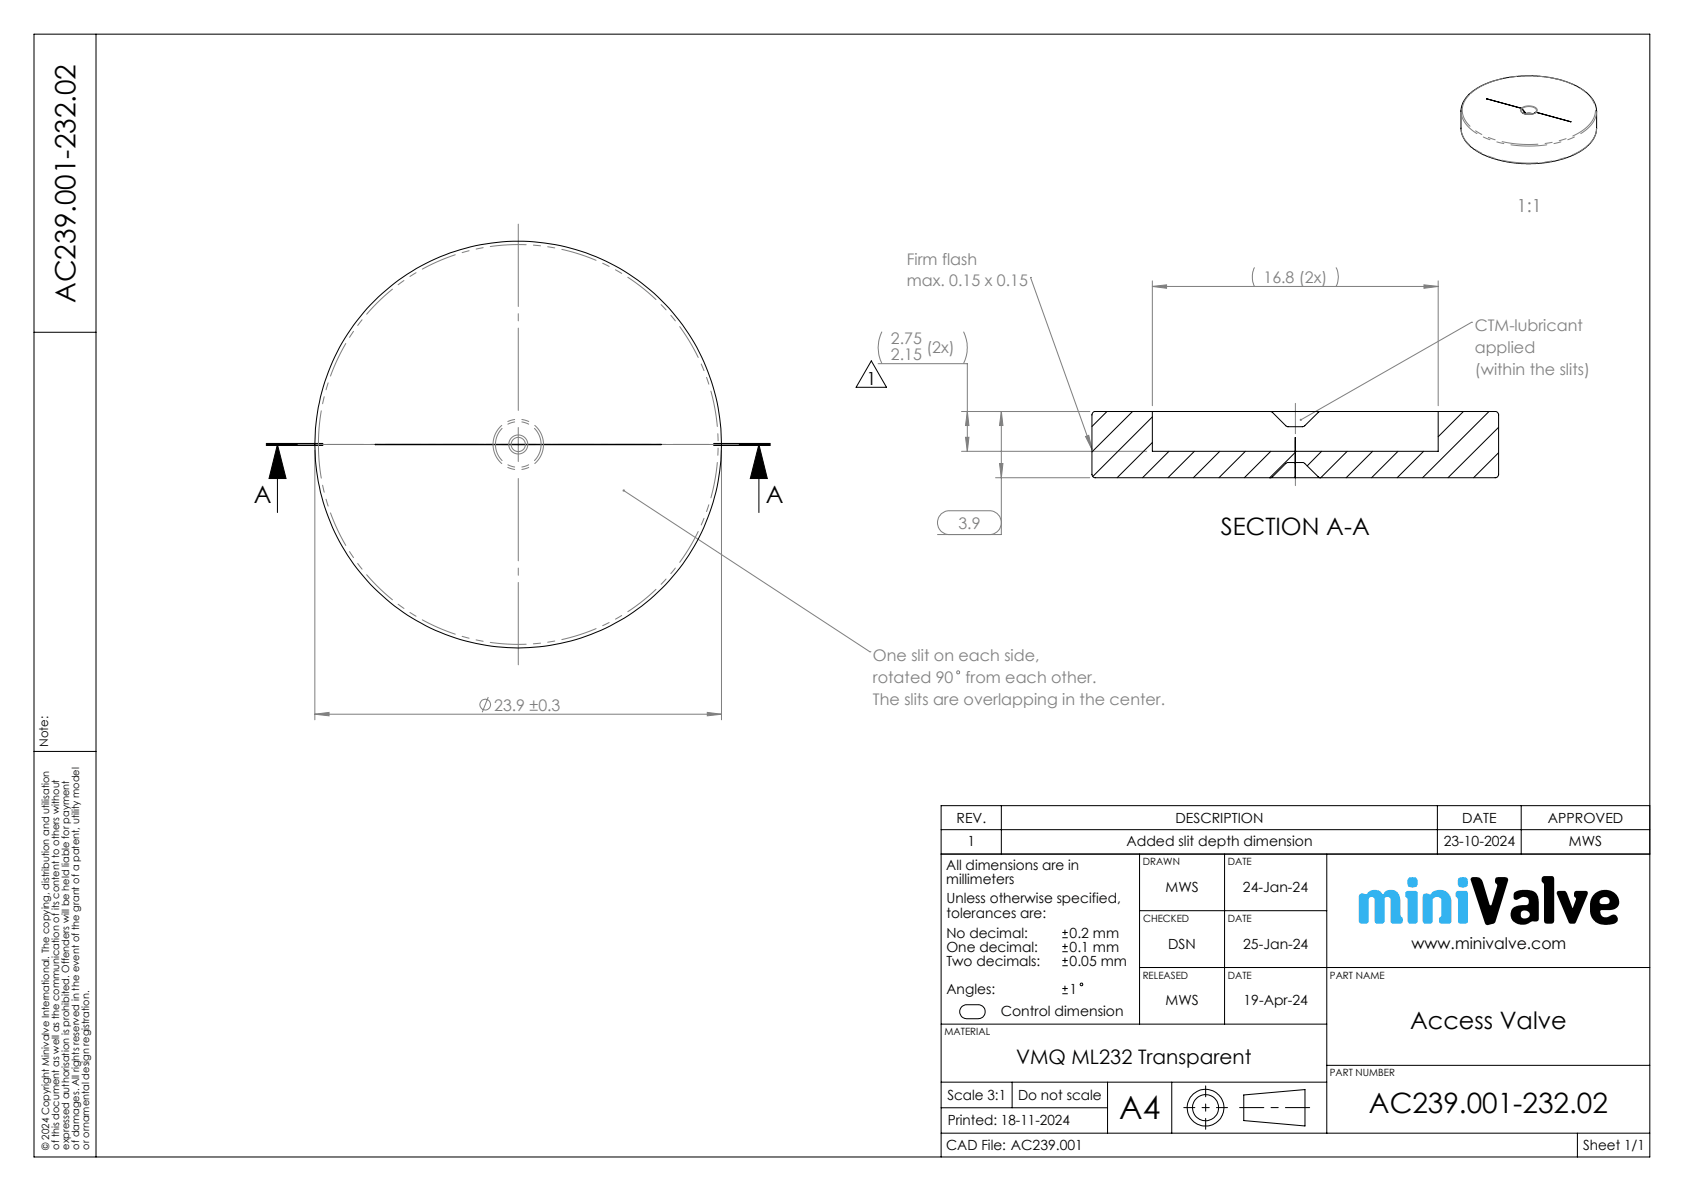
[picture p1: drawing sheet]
<svg xmlns="http://www.w3.org/2000/svg" width="297mm" height="210mm" viewBox="0 0 297 210" stroke-linecap="round" stroke-linejoin="round" font-family="sans-serif">
<g fill="none" stroke="#000" stroke-width=".18">
<path d="M6 6h285v198h-285zM16.9 6v198M6 58.6h10.9M6 132.5h10.9M201 150.6v30M216 150.6v30M234 150.6v49.2M291 150.6h-125v53.4M169.6 177.5l.7-.3h2.2a1.23 1.23 0 0 1 1.2 1.2 1.23 1.23 0 0 1-1.2 1.2h-2a1.26 1.26 0 0 1-1.1-.7 1.26 1.26 0 0 1 .2-1.4zM201 170.6h90M201 160.6h33M166 199.8h125"/>
<path d="M166 190.8h68M166 180.6h68M166 195.3h29.3M178.5 190.8v4.5M195.3 190.8v9M206.7 190.8v9M219.4 193.1l10.8-1v6.4l-10.8-.9zM234 187.8h57M278.2 199.8v4.2"/>
<circle cx="212.6" cy="195.3" r="2.29"/>
<circle cx="212.6" cy="195.3" r="3.2"/>
</g>
<path d="M212.6 191.5v7.6M216.5 195.3h-7.7" fill="none" stroke="#000" stroke-width=".18" stroke-dasharray="15.2 1.3 1.3 1.3" stroke-dashoffset="13.3"/>
<path d="M218.6 195.3h12.4" fill="none" stroke="#000" stroke-width=".18" stroke-dasharray="15.2 1.3 1.3 1.3" stroke-dashoffset="11"/>
<path d="M281 157.9a2.55 2.55 0 0 1 2.8-.9 2.55 2.55 0 0 1 1.8 2.3l-.3 .6a1.82 1.82 0 0 1-1.5 .6h-1.2a.39 .39 0 0 0-.4 .2 .39 .39 0 0 0 .1 .4l.3 .5 .4 .1h.6l1-.5 .4 .2 .3 .5v.5l-.4 .4-.7 .2a2.84 2.84 0 0 1-3.7-1.9v-2.1zM282.3 158.5l-.2 .2v.5l.2 .1 1.1 .1 .4-.2v-.6l-.2-.3-.7-.1zM274.6 157.2l.3-.1h1.1l.2 .1 1.2 2.9 .6-1.5-.1-.3-.3-.3 .1-.7 .3-.2h1.7a.41 .41 0 0 1 .3 .6l-2.1 5-.2 .2h-.7l-.4-.3-2-5zM272 154.6l.3-.1h1.5l.3 .2v7.7l-.1 .3-.4 .2-1-.1-.3-.4v-6.5l-.4-.5zM267.1 157.4l.7-.4 .9-.1a2.3 2.3 0 0 1 2.4 1l.3 1.1v3.2l-.4 .3-.8-.1-.5 .3a2.17 2.17 0 0 1-3.3-1.2l.1-.6a1.46 1.46 0 0 1 1.5-1.2l1.5-.2 .1-.3v-.6l-.4-.4-.6-.1-.9 .5h-.5l-.3-.2v-.7zM268.4 160.7l-.2 .3v.5l.2 .3 .8 .1 .5-.3 .1-.6-.3-.3-.5-.2zM259.5 154.7l.9-.1a1.19 1.19 0 0 1 1.1 1l1.2 4h.3l1.1-3.4v-.2l-.4-.3 .1-.9 .4-.2h1.3l.3 .2 .2 .3-2.3 7.5-.3 .3-.9 .2-.4-.1-.2-.2-2.5-7.6z" fill-rule="evenodd" fill="#000"/>
<path d="M257.2 154.9l.6-.3 .9 .2 .2 .6-.2 .9-.5 .2-.8-.1-.3-.4zM256.9 157.2l.2-.1h1.5l.3 .3v5.1l-.3 .3-1 .1-.5-.4v-3.9l-.4-.6v-.5zM251.1 157.7l.3-.2 .9 .1a2.04 2.04 0 0 1 2.4-.6 2.04 2.04 0 0 1 1.3 2v3.5l-.1 .2-.3 .2h-1.4l-.3-.2-.1-.8 .4-.5v-2.8l-.2-.3-.7-.2-.6 .5-.1 4.1-.4 .2-1-.1-.3-.4v-4.3zM247.9 157.3l.3-.2h1.5l.3 .3v5.1l-.3 .3h-1.1l-.4-.4v-3.9l-.4-.5zM239.7 157.8l.4-.3 .7 .1a.65 .65 0 0 0 .6-.4 1.68 1.68 0 0 1 2.5 .4h.2a1.58 1.58 0 0 1 2.6 0l.3 1v2.8l.4 .6v.6l-.3 .2-1.4 .1-.4-.3v-4.1l-.4-.3h-.4a.32 .32 0 0 0-.3 .4l-.1 4.1-.4 .2h-.8l-.4-.2-.1-4.3-.3-.2-.3-.1-.4 .3-.1 4.3-.4 .2h-.8l-.5-.4zM248.4 154.9l.6-.3 .6 .1 .3 .2 .1 .3-.1 1-.6 .3-.9-.2-.2-.5z" fill-rule="evenodd" fill="#33b3f0"/>
<g fill="none" stroke="#808080" stroke-width=".18">
<path d="M155.5 58.5a6.3 6.3 0 0 0 0 5.6M169.9 58.5a6.3 6.3 0 0 1 0 5.6M181.8 48.9h.1M181.8 48.9l10.8 30.3M203.2 50.5l2.5-.3v.6zM203.2 49.5v22M203.2 50.5h50.4M221.3 47.2a3.8 3.8 0 0 0 0 3.3M235.6 47.2a3.5 3.5 0 0 1 0 3.3M251.1 50.2l2.5 .3-2.5 .3zM253.6 49.5v22M259.5 56.8h.1"/>
<path d="M259.5 56.8l-30.1 17.2M55.5 79.4v47.5M88.4 78.4h6M91.4 75.4v6M127.2 79.4v47.5M154.9 64.1h15.7v15.5M169.6 72.6h22.6M169.6 79.6h32.6M170.3 77.1h.6l-.3 2.5zM170.6 72.6l.3 2.4h-.6zM176.6 72.6l.3 2.4h-.6zM176.6 72.6v21.7h-11.3"/>
<path d="M191.5 77l.5-.2 .6 2.4zM110 86.5l43.4 28.4M167.5 94.3a2.1 2.1 0 0 1-2.2-2.1 2.1 2.1 0 0 1 2.2-2.1h7a2.1 2.1 0 0 1 2.1 2.1 2.1 2.1 0 0 1-2.1 2.1M175.6 84.2h16.6M176.3 81.7h.6l-.3 2.5zM153.4 114.9h.1M55.5 125.9l2.5-.3v.6zM55.5 125.9h71.7M86.1 122.9l-1 2.7M124.7 125.6l2.5 .3-2.5 .3z"/>
<circle cx="169" cy="118.6" r=".28"/>
<circle cx="85.6" cy="124.2" r=".95"/>
</g>
<g fill="none" stroke="#000" stroke-width=".18">
<path d="M47 78.6h10zM47 78.4h10M47 78.2h10M48.9 78.4l1.5 6h-3zM48.9 78.4v12M125.9 78.4h10M125.9 78.2h10M125.9 78.6h10M133.8 78.4l1.5 6h-3zM133.8 78.4v12M153.7 63.6l2.7 4.7h-5.4zM166 142.1h125v8.5h-125z"/>
<path d="M166 146.3h125M176.6 142.1v8.5M253.5 142.1v8.5M268.3 142.1v8.5M187.4 165.3h.9M187.4 164.4h.9M187.4 167.8h.9M187.4 166.9h.9M187.4 170.3h.9M187.4 169.4h.9M187.4 175.2h.9M187.4 174.3h.9"/>
<path d="M187.8 163.9v1M187.8 166.4v.9M187.8 168.9v.9M187.8 173.8v1"/>
<circle cx="190.7" cy="173.6" r=".23"/>
</g>
<path d="M135.9 78.4h-88.9" fill="none" stroke="#000" stroke-width=".18" stroke-dasharray="6.3 1.3 1.3 1.3" stroke-dashoffset="-.6"/>
<path d="M85.4 78.4h-32.8M91.4 72.4v-32.9M97.4 78.4h32.9M91.4 84.4v32.8" fill="none" stroke="#808080" stroke-width=".18" stroke-dasharray="15.2 1.3 1.3 1.3" stroke-dashoffset=".7"/>
<path d="M228.5 71.1v14.5" fill="none" stroke="#808080" stroke-width=".18" stroke-dasharray="15.2 1.3 1.3 1.3" stroke-dashoffset="9.9"/>
<path d="M133.8 78.4l1.5 6h-3zM48.9 78.4l1.5 6h-3z" fill="#000"/>
<g fill="#808080">
<path d="M109.8 86.4a.21 .21 0 0 1 .4 0 .21 .21 0 0 1-.1 .3 .21 .21 0 0 1-.3-.2v-.1l.2 .1z"/>
<path d="M191.5 77l.5-.2 .6 2.4zM229.3 73.9l-.1 .2 .2-.1-.2 .1a.21 .21 0 0 0 .3 .1 .21 .21 0 0 0 .1-.3 .21 .21 0 0 0-.3 0z"/>
<path d="M55.5 125.9l2.5-.3v.6zM124.7 125.6l2.5 .3-2.5 .3zM176.6 72.6l.3 2.4h-.6zM176.3 81.7h.6l-.3 2.5zM203.2 50.5l2.5-.3v.6zM251.1 50.2l2.5 .3-2.5 .3zM170.6 72.6l.3 2.4h-.6zM170.3 77.1h.6l-.3 2.5z"/>
</g>
<g fill="none" stroke="#000" stroke-width=".18">
<path d="M258.9 16.8l1.3-1 1.7-1 1.7-.6 2.6-.6 2.8-.2h2.1l2.2 .2 2.1 .5 2 .7 1.4 .8 1.1 .8 1.1 1.2 .4 1.1 .2 .8v3.2l-.2 1-.9 1.5-1.2 1.1-2.3 1.3-2.6 .8-2.5 .4-2.7 .1-2.9-.3-2.1-.4-2.6-.9-1.7-1-1.2-1.1-.7-1.1-.3-1.2v-3.6l.3-1.1zM262.2 17.4h.1M262.2 17.4l6.1 1.7 .8 .9M268.5 19.9l.8 .3h.7l.7-.3M268.5 19.9h.1M270.8 19.8h.1M270.8 19.8l-.2 .2M270.9 19.8h-.1M270.9 19.8l6.2 1.7zM269.1 20l.4 .2M66.2 78.3l50.4 .1zM91.4 78.3v.1"/>
<path d="M195.2 72.6l-2.6 2.6M199.7 72.6l-7.1 7.1M203.2 72.6v7h50.4v-7M203.2 73.5l-10.5 10.5M203.2 78l-6.2 6.2M206.2 79.6l-4.7 4.6M210.6 79.6l-4.6 4.6M215.1 79.6l-4.6 4.6M219.6 79.6l-4.6 4.6M224 72.6h-30.8a.6 .6 0 0 0-.6 .6v10.4a.6 .6 0 0 0 .6 .6h30.8M224 72.6l.4 .1 2.6 2.5h3l2.6-2.5 .3-.1M224 72.6h8.9"/>
<path d="M224.1 79.6l-4.6 4.6M228.4 77.2v7M228.4 77.2h.1M228.4 79.8l-4.5 4.4M228.6 79.6l-.1 .1M232.9 72.6h30.8a.6 .6 0 0 1 .6 .6v10.4a.6 .6 0 0 1-.6 .6h-30.8M233.1 79.6l-2.6 2.6M237.6 79.6l-4.7 4.6M242.1 79.6l-4.7 4.6M246.6 79.6l-4.7 4.6M251.1 79.6l-4.7 4.6M258.1 72.6l-4.5 4.4"/>
<path d="M262.6 72.6l-11.7 11.6M264.3 75.3l-8.9 8.9M264.3 79.8l-4.4 4.4M224 84.2l.4-.1 2.6-2.5h2.9l2.7 2.5 .3 .1M224 84.2h4.4M228.4 84.2h.1M228.5 84.2h4.4"/>
<circle cx="91.4" cy="78.4" r="35.9"/>
</g>
<path d="M87 78.3a4.4 4.4 0 0 1 4.4-4.4 4.4 4.4 0 0 1 4.5 4.4M95.9 78.4a4.4 4.4 0 0 1-4.5 4.4 4.4 4.4 0 0 1-4.4-4.4" fill="none" stroke="#808080" stroke-width=".18" stroke-dasharray="6.3 1.3 1.3 1.3 1.3 1.3" stroke-dashoffset="2.6"/>
<path d="M87.4 78.4a4 4 0 0 0 4 4 4 4 0 0 0 4-4M95.4 78.3a4 4 0 0 0-4-4 4 4 0 0 0-4 4" fill="none" stroke="#808080" stroke-width=".18" stroke-dasharray="6.3 1.3 1.3 1.3 1.3 1.3" stroke-dashoffset="3.2"/>
<path d="M56.2 78.4a35.2 35.2 0 0 0 52.3 30.8 35.2 35.2 0 0 0 1.6-60.7 35.2 35.2 0 0 0-53.9 28v1.9" fill="none" stroke="#808080" stroke-width=".18" stroke-dasharray="6.3 1.3 1.3 1.3 1.3 1.3" stroke-dashoffset=".4"/>
<g fill="none" stroke="#808080" stroke-width=".18" stroke-dasharray="6.3 1.3 1.3 1.3 1.3 1.3">
<path d="M268.3 19.1l.9-.4 1.1 .1 .8 .4v.3l-.1 .3M268.4 19.2l-.1 .3 .3 .4M270.7 19.9l.1-.1M270.8 19.8l.2-.3-.1-.2-.6-.4-1.1-.1-.7 .4M270.9 19.8l-.8 .4-1.2-.1-.7-.4v-.4l.1-.2M269.1 20.1v-.1M269.2 20l.5-.1 .5 .2M269.3 20.1h-.1M270 20.1l-.3-.1-.4 .1M280.2 25.5a4.1 4.1 0 0 0 1.4-2.9M89.7 78.3a1.68 1.68 0 0 1 1.7-1.6 1.68 1.68 0 0 1 1.7 1.6M90.2 78.4a1.25 1.25 0 0 0 1.2 1.2 1.25 1.25 0 0 0 1.3-1.2"/>
<path d="M92.7 78.3a1.25 1.25 0 0 0-1.3-1.2 1.25 1.25 0 0 0-1.2 1.2M93.1 78.4a1.68 1.68 0 0 1-1.7 1.6 1.68 1.68 0 0 1-1.7-1.6"/>
</g>
<path d="M281.6 19.6a5.3 5.3 0 0 1-3.4 4.3 20.5 20.5 0 0 1-17.6-.2 5 5 0 0 1-2.9-4.1" fill="none" stroke="#808080" stroke-width=".18" stroke-dasharray="6.3 1.3 1.3 1.3 1.3 1.3" stroke-dashoffset="1.3"/>
<path d="M259.2 16.6a3.7 3.7 0 0 0 .5 6.1 17.4 17.4 0 0 0 11.6 2.7 13.8 13.8 0 0 0 9-3.4 3.6 3.6 0 0 0-.6-5.7 16.7 16.7 0 0 0-11.1-2.9 14.8 14.8 0 0 0-9.4 3.2" fill="none" stroke="#808080" stroke-width=".18" stroke-dasharray="6.3 1.3 1.3 1.3 1.3 1.3" stroke-dashoffset="-.1"/>
<path d="M257.7 22.6a5.3 5.3 0 0 0 3.4 4.3 20.3 20.3 0 0 0 17.7-.4l1.4-1" fill="none" stroke="#808080" stroke-width=".18" stroke-dasharray="6.3 1.3 1.3 1.3 1.3 1.3" stroke-dashoffset="2.9"/>
<text font-size="5.6" x="197.4" y="197.3">A4</text>
<g font-size="4.9">
<text x="13.3" y="53.4" transform="rotate(-90 13.3 53.4)">AC239.001-232.02</text>
<text x="241.4" y="196.2">AC239.001-232.02</text>
</g>
<g font-size="4.2">
<text x="44.7" y="88.6">A</text>
<text x="135.1" y="88.6">A</text>
<text x="215.3" y="94.3">SECTION A-A</text>
<text x="248.7" y="181.3">Access Valve</text>
</g>
<text font-size="3.5" x="179.2" y="187.7">VMQ ML232 Transparent</text>
<text font-size="3.2" fill="#808080" x="267.5" y="37.4">1:1</text>
<text font-size="3.2" x="152.8" y="67.8">1</text>
<g font-size="2.8" fill="#808080">
<text x="159.9" y="46.7">Firm flash</text>
<text x="159.9" y="50.5">max. 0.15 x 0.15</text>
<text x="222.8" y="49.9">16.8 (2x)</text>
<text x="260.1" y="58.4">CTM-lubricant</text>
<text x="157.1" y="60.7">2.75</text>
<text x="157.1" y="63.5">2.15</text>
<text x="163.4" y="62.2">(2x)</text>
<text x="260.1" y="62.2">applied</text>
<text x="260.1" y="66.1">(within the slits)</text>
<text x="169" y="93.2">3.9</text>
<text x="154" y="116.5">One slit on each side,</text>
<text x="87.1" y="125.3">23.9 ±0.3</text>
<text x="154" y="124.2">The slits are overlapping in the center.</text>
<text x="154" y="120.4">rotated 90</text>
<text x="170.3" y="120.4">from each other.</text>
</g>
<text font-size="2.8" x="249" y="167.2">www.minivalve.com</text>
<g font-size="2.5">
<text x="168.7" y="145.1">REV.</text>
<text x="170.6" y="149.1">1</text>
<text x="198.7" y="149.1">Added slit depth dimension</text>
<text x="207.3" y="145.1">DESCRIPTION</text>
<text x="254.6" y="149.1">23-10-2024</text>
<text x="257.9" y="145.1">DATE</text>
<text x="273" y="145.1">APPROVED</text>
<text x="276.7" y="149.1">MWS</text>
<text x="166.9" y="153.4">All dimensions are in</text>
<text x="166.9" y="155.9">millimeters</text>
<text x="166.9" y="159.3">Unless otherwise specified,</text>
<text x="166.9" y="161.8">tolerances are:</text>
<text x="205.6" y="157.3">MWS</text>
<text x="219.2" y="157.3">24-Jan-24</text>
<text x="166.9" y="165.3">No decimal:</text>
<text x="166.9" y="167.8">One decimal:</text>
<text x="188.7" y="165.3">0.2 mm</text>
<text x="188.7" y="167.8">0.1 mm</text>
<text x="206" y="167.3">DSN</text>
<text x="219.3" y="167.3">25-Jan-24</text>
<text x="166.9" y="170.3">Two decimals:</text>
<text x="188.7" y="170.3">0.05 mm</text>
<text x="166.9" y="175.2">Angles:</text>
<text x="176.5" y="179.2">Control dimension</text>
<text x="188.7" y="175.2">1</text>
<text x="205.6" y="177.3">MWS</text>
<text x="219.3" y="177.3">19-Apr-24</text>
<text x="167.1" y="194">Scale 3:1</text>
<text x="179.5" y="194">Do not scale</text>
<text x="166.9" y="202.8">CAD File: AC239.001</text>
<text x="167.1" y="198.4">Printed: 18-11-2024</text>
<text x="279.2" y="202.8">Sheet 1/1</text>
</g>
<text font-size="2.1" x="8.5" y="131.7" transform="rotate(-90 8.5 131.7)">Note:</text>
<g font-size="1.8">
<text x="201.5" y="152.5">DRAWN</text>
<text x="216.5" y="152.5">DATE</text>
<text x="201.6" y="162.5">CHECKED</text>
<text x="216.5" y="162.5">DATE</text>
<text x="201.5" y="172.5">RELEASED</text>
<text x="216.5" y="172.5">DATE</text>
<text x="234.6" y="172.6">PART NAME</text>
<text x="166.6" y="182.6">MATERIAL</text>
<text x="234.5" y="189.8">PART NUMBER</text>
<text x="8.7" y="202.7" transform="rotate(-90 8.7 202.7)">© 2024 Copyright Minivalve International. The copying, distribution and utilisation</text>
<text x="10.4" y="202.7" transform="rotate(-90 10.4 202.7)">of this document as well as the communication of its content to others without</text>
<text x="12.2" y="202.7" transform="rotate(-90 12.2 202.7)">expressed authorisation is prohibited. Offenders will be held liable for payment</text>
<text x="14" y="202.7" transform="rotate(-90 14 202.7)">of damages. All rights reserved in the event of the grant of a patent, utility model</text>
<text x="15.7" y="202.7" transform="rotate(-90 15.7 202.7)">or ornamental design registration.</text>
</g>
</svg>
